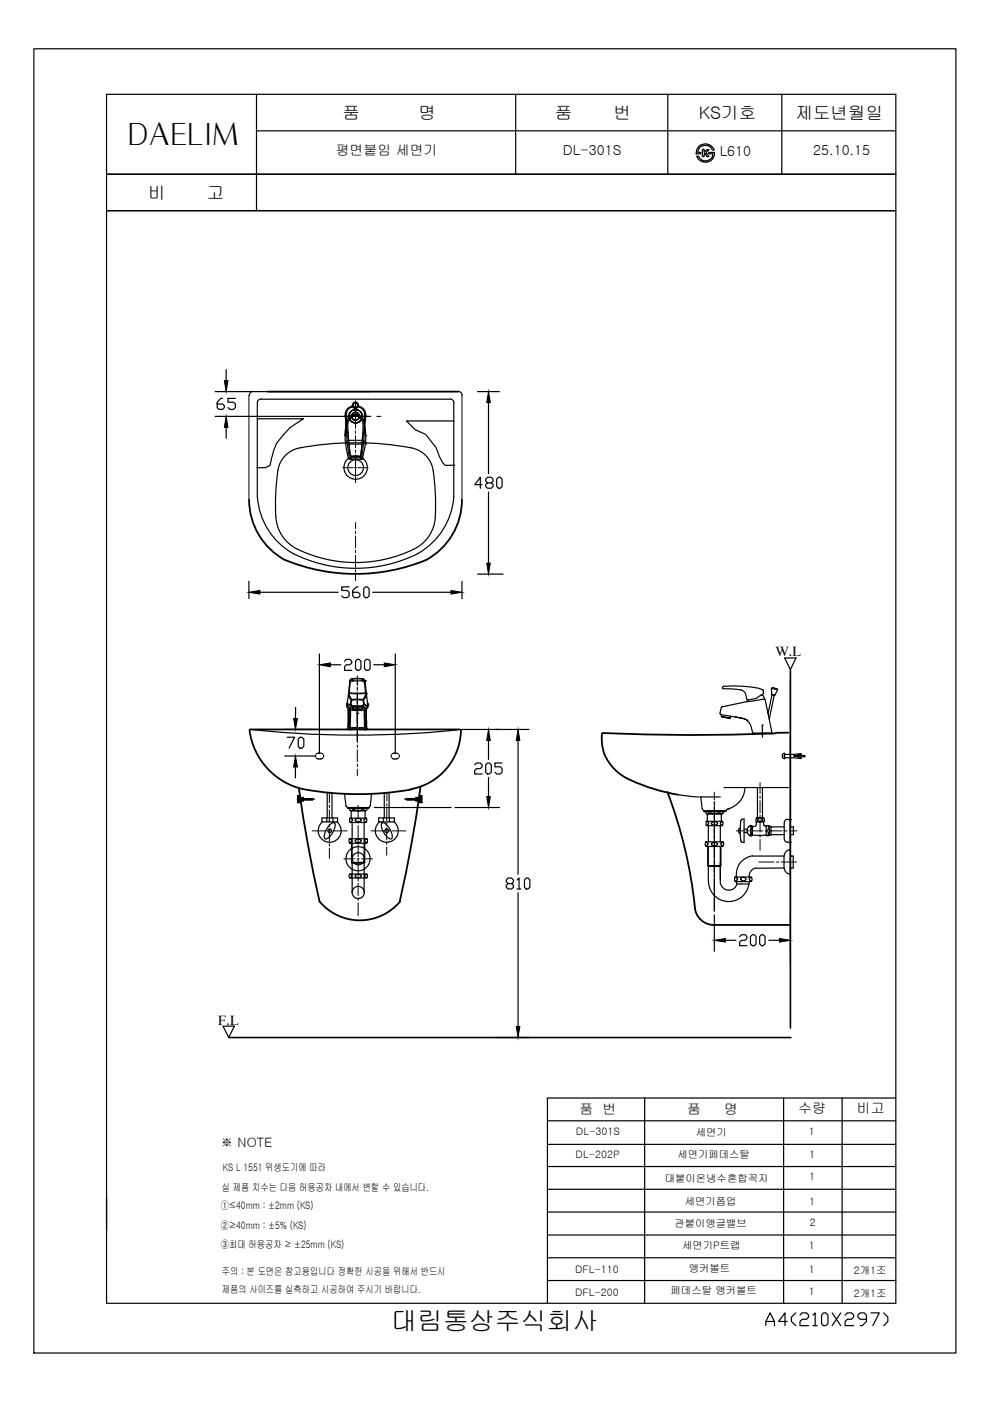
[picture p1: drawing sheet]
<svg xmlns="http://www.w3.org/2000/svg" width="210mm" height="297mm" viewBox="0 0 210 297" stroke-linecap="round" stroke-linejoin="round" font-family="sans-serif">
<!-- layer: YA -->
<g fill="none" stroke="#000" stroke-width=".25">
<path d="M7.2 10.3h195.5v276.6h-195.5zM22.6 20h167.3v256.3h-167.3zM54.4 20v24.7M22.6 36.9h167.3M54.4 27.7h135.5M109.3 20v17M141.6 20v17M147.7 33.1h.4a1.61 1.61 0 0 0 1.7 1 1.61 1.61 0 0 0 1.4-1.5h-.9v-.3h1.1a1.9 1.9 0 0 1-1.5 2.1 1.9 1.9 0 0 1-2.2-1.3zM148.2 31a2.03 2.03 0 0 1 3.2 .8h-.3a1.63 1.63 0 0 0-1.8-1 1.63 1.63 0 0 0-1.4 1.5h.7v.3h-1l.2-1zM148.9 31.7h.4v.5l.6-.5h.5l-.7 .6 .6 .9h-.4l-.4-.7-.2 .2v.5h-.4zM165.8 20v17M22.6 44.7h167.3"/>
<path d="M68.3 173.4h3.3v.9h-3.3zM68.4 174.2a2.43 2.43 0 0 0-.3 3.6 2.43 2.43 0 0 0 3.6 0 2.43 2.43 0 0 0-.3-3.6M69.3 173.4v.9M69.4 168v5.4M70 174.8l.6-.4h.3a2.45 2.45 0 0 1-.7 2.6 1.37 1.37 0 0 1-1.3 .8 2.45 2.45 0 0 1 .7-2.5zM70.4 168.2v5.2M70.6 173.4v.9M73.6 171.2h4.7l-.1 .1M73.7 171.3l.1 .1h4.3l.1-.1M73.7 171.3h4.5M73.7 171.2h.1M74.1 177.9l.5 .2"/>
<path d="M74.1 178.8h3.6M74.1 177.8h3.6M74.1 171.4v.3M74.1 171.7l.3 .2M74.1 177.8l-.1 .5 .1 .5M74.2 173.5l.5 .3M74.4 171.9h3.1M74.4 178.6h-.3M74.5 178.8v4.1M74.5 178.1l-.1 .4M74.6 179.9a2.56 2.56 0 0 1 2.7 0M74.7 174.4v14.8"/>
<path d="M74.7 179.8a2.57 2.57 0 0 0-1 3.6 2.57 2.57 0 0 0 3.5 .9M74.7 173.8l-.1 .3-.4 .2M74.8 171.4v.4h.4v-.4M74.8 171.8l-.3 .1v1.6M75.2 171.7l.8 .2 .7-.2M75.4 178.1a.69 .69 0 0 1 1.1 .3 1.01 1.01 0 0 1-1.2 0zM75.4 173.7l.6-.2 .5 .2M75.5 173.7l-.1 .1a.61 .61 0 0 0 .4 .5 .61 .61 0 0 0 .7-.2l.1-.2M76.4 173.7l.2 .2M76.7 171.4v.4M76.7 171.8h.4M77.1 171.4v.4l.3 .1v1.6"/>
<path d="M77.2 173.8l.1 .3 .4 .2M77.2 174.4v14.8M77.2 179.9a2.56 2.56 0 0 1 0 4.4M77.3 178.1v.2M77.3 178.8v4.1M77.3 178.3l.2 .2M77.3 173.7l-.1 .1M77.5 178.6h.4M77.6 173.5l-3.3-.1-.2 .5 .2 .5h3.3M77.7 173.4l.1 .5-.2 .5M77.7 173.5l-.4 .2M77.8 171.4v.3"/>
<path d="M77.8 177.8l.1 .5-.1 .5M77.8 171.7l-.3 .2M77.8 177.9l-.5 .2M80.3 173.4h3.3v.9h-3.3zM80.5 174.2a2.43 2.43 0 0 0-.3 3.6 2.43 2.43 0 0 0 3.6 0 2.43 2.43 0 0 0-.3-3.6M81 174.4a2.45 2.45 0 0 1 1.9 1.9 1.37 1.37 0 0 1 .1 1.5 2.45 2.45 0 0 1-1.9-1.8 1.37 1.37 0 0 1-.1-1.6zM81.3 173.4v.9M81.5 168.3v5.1M82.5 168.2v5.2M82.6 173.4v.9M149.2 171.9l.1 .2h4.4v-.2l-4.4 .1M149.3 171.9h.1"/>
<path d="M149.6 178.6l.4 .1 .1 .2-.2 .3-.3 .1M149.7 178.4l-.2 .5 .2 .5M149.7 172.1v.3l.3 .2M149.7 179.5h3.5M149.7 178.5h3.6M149.7 174.2l.4 .1M149.8 174.1h3.3M149.8 174.1l-.1 .5 .1 .4M149.9 172.6h3.1M150 172.6v1.5M150.1 179.5v4M150.1 174.3l.1 .2"/>
<path d="M150.2 175.1v3.4M150.2 179.5v7.4M150.2 174.5v.3l-.4 .2M150.3 172.1v.3l-.3 .2M150.7 172.1v.3h-.4M150.7 172.4l.8 .2 .8-.2M150.8 174.5l.1 .3M150.9 174.8l.6 .1M151 179.2l.5 .1M151 174.4l-.1 .1M151.8 174.3h.2M151.8 174.3h-.8"/>
<path d="M152 179.2l-.5 .1M152 174.4l.1 .1-.1 .3-.5 .1M152.1 178.9a.74 .74 0 0 0-1.2 0l.1 .3M152.1 178.9l-.1 .3M152.3 172.1v.3h.3v-.3M152.6 172.4l.3 .2v1.5M152.7 175.1v3.4M152.7 179.5v7.8M152.9 179.5v4M153 179.2l.4 .1M153 178.7l-.1 .2 .1 .3M153.2 174.1l.1 .5-.1 .5h-3.4"/>
<path d="M153.2 174.2l-.1 .1a.37 .37 0 0 0-.4 .4 .37 .37 0 0 0 .5 .3M153.3 178.4l.1 .5-.1 .6M153.3 172.1v.3M153.3 178.6l-.3 .1M153.3 172.4l-.2 .2M153.7 171.9h-4.5M156.7 175.6v.9l.3 .2M156.7 175.7h.3M157 175.7v1M157 176.6v.9a.9 .9 0 0 0 .3 1.1M157.3 173.7a2.89 2.89 0 0 0-.3 1.9M157.3 178.5l.5 .1"/>
<path d="M157.8 173.7v4.9M157.8 176.5h.7M157.8 175.8h.7M157.8 173.6l-.5 .1M159.1 175l.2 .4 .1-.3M159.2 175.7l.1-.1 .1 .3v.5l-.1 .3-.2-.3zM159.4 177.1l-.2-.3-.1 .4M159.5 175.2l.1 1.9a.52 .52 0 0 1-.6 .1 .52 .52 0 0 1-.4-.4l-.1-.1M159.6 177.1h1M159.6 175.2a.52 .52 0 0 0-.6-.1 .52 .52 0 0 0-.4 .4l-.1 .1v1.1M160.4 174.8l-.2 .3-.7 .1M160.4 173.4l.2 .4-.3 .4"/>
<path d="M160.4 173.4h1.4M160.5 173.4a.74 .74 0 0 0-.1 .9M160.6 167v6.4M161.7 167v6.4M161.9 173.4a.74 .74 0 0 1 .1 .9M161.9 173.4l-.2 .4 .3 .4M161.9 174.3l.2 .8h.8l.6 .2-.1 1.7M161.9 174.3h-1.6v.5M162.2 177.1h-1.6M162.2 177.1h.1M162.5 175.1v2.1M162.8 175l.2 .4 .2-.3"/>
<path d="M162.9 175.7l.1-.1 .2 .3v.5l-.2 .3-.2-.3zM163.2 177.1l-.2-.3-.2 .4M163.5 175.3h2.8M166.3 177h-2.9l-.5 .2-.6-.1M166.3 174.4v3.5M166.9 173.8h.7M167 173.7a.66 .66 0 0 0-.7 .7M167.6 173.8v4.8h-.6a.66 .66 0 0 1-.7-.7M167.6 178.6h.1M167.6 173.8h.1M167.6 175.3h.6v1.7h-.6M74.1 185.4l.5 .2"/>
<path d="M74.5 182.9l.2 .1h2.5l.1-.1M74.5 182.9h2.8M74.5 185.6v.3l-.4 .2M75.4 186l-.1-.1a.68 .68 0 0 1 .6-.5 .68 .68 0 0 1 .7 .3l-.1 .3M75.5 186l.3 .1 .7-.1M77.3 185.8l.5 .3M77.7 185.3h-3.5l-.2 .5 .2 .4h3.5M77.7 185.3l.2 .5-.2 .4M77.8 185.4l-.4 .1-.1 .3M150.1 183.5h2.8l-.2 .2M150.1 183.5l.1 .2M150.2 183.5v.2h2.5v-.2"/>
<path d="M150.2 186.8a4.3 4.3 0 0 0 4 4.3 4.3 4.3 0 0 0 4.6-3.7M155.8 186l.6 .4M155.9 185.9h1.2M155.9 186.9h1.2M155.9 185.9l-.2 .5 .2 .5M156.2 186.7l-.4 .1M156.2 186.9a1.72 1.72 0 0 1-1.5 1.9 1.72 1.72 0 0 1-1.9-1.5M156.2 187.4h.9M156.3 186.6l-.1 .1M156.3 186.4v.2M157 182.9l-.7 1.4-.2 1.6M157.1 186.2a.68 .68 0 0 1 1.1 .2 .63 .63 0 0 1-.6 .3 .63 .63 0 0 1-.6-.3z"/>
<path d="M158.9 186.9l-.1 .5M158.9 186.6l.2 .1M159 186.1l-.1 .5M159.1 186.7l.2 .1M159.3 185.9a.78 .78 0 0 1 0 1M159.3 186l-.3 .2M159.5 181.5h6.7v2.5l-6 .1M159.6 181.5l-1.5 .4-1.1 1M160.2 184a1.8 1.8 0 0 0-1.4 1.9M166.3 181.5a1.38 1.38 0 0 1 1.3-1.4v5.2a1.38 1.38 0 0 1-1.3-1.3M167.6 181.5h.1M167.6 184h.1"/>
<path d="M167.6 181.5h.6v2.5h-.6M136.7 232.8v43.5M189.9 232.8h-73.8v43.5M116.1 266.7h73.8M116.1 261.8h73.8M116.1 271.5h73.8"/>
<circle cx="69.9" cy="176.1" r=".4"/>
<circle cx="82" cy="176.1" r=".4"/>
<circle cx="161.1" cy="173.8" r=".41"/>
<circle cx="76" cy="182.1" r="1.29"/>
<circle cx="76" cy="189.2" r="1.29"/>
</g>
<!-- layer: Dim -->
<g fill="none" stroke="#000" stroke-width=".25">
<path d="M47.9 78.4v2.3M45.6 88.3h33M45.6 83h33M47.2 84.5h-.4l-.8 .8v1.1l.4 .4h.8l.4-.4v-.4l-.4-.3h-1.2M47.9 90.6v2.3M49.9 84.5h-1.6v.8h1.2l.4 .4v.7l-.4 .4h-.7l-.5-.4M53.7 83a.83 .83 0 0 0-.8 .8M55.4 84.6a.83 .83 0 0 0-.8 .8M95.4 84.6a.83 .83 0 0 1 .9 .8M97.2 83a.83 .83 0 0 1 .8 .8M101.2 83h4.7M103.6 85.4v15"/>
<path d="M102.2 102.8h-1.5l1.1-1.6v2.3M103.4 102.4l-.4-.4v-.4l.4-.4h.8l.3 .4v.4l-.3 .4h-.8l-.4 .4v.3l.4 .4h.8l.3-.4v-.3l-.3-.4M103.6 104.3v15.1M105.7 101.2h.4l.4 .4v1.5l-.4 .4h-.4l-.4-.4v-1.5zM52.8 123.2v3.7M55.1 125.6h16.6M67.7 138.7v21.1M74 124.4h-1.5v.8h1.1l.4 .4v.7l-.4 .4h-.8l-.3-.4M75.9 124.4h-.3l-.8 .8v1.1l.4 .4h.7l.4-.4v-.3l-.4-.4h-1.1M77.5 124.4h.4l.4 .4v1.5l-.4 .4h-.4l-.4-.4v-1.5zM79 125.6h16.6M83.8 138.7v21.1"/>
<path d="M97.9 123.2v3.7M101.2 121.7h5.5M53.1 154.7l-.2 .1M60.4 154.7h6.5M60.9 156.3h1.6l-1.2 2.3M62.7 150l-.1 2.3M63.2 156.7l.4-.4h.4l.4 .4v1.6l-.4 .3h-.4l-.4-.3zM70 140.9h2.2M73.1 140.2l.3-.4h.8l.4 .4v.4l-.4 .3h-.8l-.3 .5v.7h1.5M75.4 140.2l.4-.4h.3l.4 .4v1.5l-.4 .4h-.3l-.4-.4zM75.8 150.7v4M77.3 140.2l.4-.4h.4l.4 .4v1.5l-.4 .4h-.4l-.4-.4z"/>
<path d="M79.2 140.9h2.3M97.6 154.7l.1 .1M97.9 154.7h14.3M103.6 157v4M109.8 157v28.4M127.8 155.4l-.1 .1M161.6 153.7h.1M161.6 153.7l.1 2.6M164.6 155.3l-.3 .1M167.6 143.9v60.5M60.4 160.3h6.5M62.6 162.6v2.3"/>
<path d="M79.4 171.2h16.3M96.5 171.2h9.4M100.7 162.2l.3-.4h.8l.4 .4v.4l-.4 .4h-.8l-.3 .3v.8h1.5M103 162.2l.4-.4h.3l.5 .4v1.5l-.5 .4h-.3l-.4-.4zM103.6 164.9v4M106.5 161.8h-1.6v.8h1.2l.4 .4v.7l-.4 .4h-.8l-.4-.4M107.7 187.3l-.4-.3v-.4l.4-.4h.8l.4 .4v.4l-.4 .3h-.8l-.4 .4v.4l.4 .4h.8l.4-.4v-.4l-.4-.4M109.6 186.6l.5-.4v2.3M109.6 188.5h.8M109.8 189.3v28.3M111.6 186.2h.4l.3 .4v1.5l-.3 .4h-.4l-.4-.4v-1.5zM151.5 186.4v6.8"/>
<path d="M151.5 194v7.7M153.8 199.4h2.2M156.8 198.6l.4-.4h.8l.4 .4v.4l-.4 .4h-.8l-.4 .3v.8h1.6M159.1 198.6l.4-.4h.4l.4 .4v1.5l-.4 .4h-.4l-.4-.4zM161.1 198.6l.3-.4h.4l.4 .4v1.5l-.4 .4h-.4l-.3-.4zM163 199.4h2.3M105.1 220h7.1M116.1 237.6h73.8M166.1 232.8v43.5M178.5 232.8v43.5M116.1 257h73.8M116.1 252.2h73.8"/>
<path d="M116.1 247.3h73.8M116.1 242.6h73.8"/>
<circle cx="75.4" cy="88.3" r="1.42"/>
</g>
<!-- layer: MAIN -->
<path d="M166.4 139.5h2.4l-1.2 2.5zM47.3 217.6h2.4l-1.2 2.4z" fill="none" stroke="#000" stroke-width=".25"/>
<!-- layer: CEN -->
<g fill="none" stroke="#000" stroke-width=".21">
<path d="M72.7 99.2h2.2M74.3 88.3h.6M75.1 99.2h.5M75.1 88.3h.5M75.4 87.2v.6M75.4 88v.5M75.4 88.7v.6M75.4 96.4v2.3M75.4 98.9v.5M75.4 99.6v2.3M75.8 99.2h2.2M75.8 88.3h.6"/>
<path d="M79.9 88.3h.9M75.4 110.8v1.3M75.4 112.6v.5M75.4 113.6v2.6M75.4 116.7v.5M75.4 117.7v2.6M75.4 120.8v.5M75.4 121.8v1.3M75.8 143.7v1.4M75.8 145.7v.5M75.8 146.7v2.6M75.8 149.7v.6"/>
<path d="M75.8 150.8v2.6M75.8 153.9v.5M75.8 154.9v2.6M75.8 158v.5M75.8 159v2.5M66.2 176.2h2.9M69.6 176.2h.5M69.8 168.1v2.1M69.8 170.7v.5M69.8 171.7v2.6M69.8 174.8v.5M69.8 175.8v2.6"/>
<path d="M69.8 178.9v.5M69.8 179.9v2.1M70.6 176.2h3M75.8 162v.6M75.8 163.1v1.4M75.9 170.7v2.8M75.9 174v.5M75.9 175v2.6M75.9 178.1v.5M75.9 179.1v2.6M78.7 176.2h2.9M82 174.5v.5"/>
<path d="M82 175.5v2.5M82 178.5v.5M82 179.6v1.7M82 168.1v1.8M82 170.4v.5M82 171.4v2.6M82.1 176.2h.5M83.1 176.2h2.9M151.5 168v1.6M151.5 169.9v19.1M156.1 176.2h1.5M158.1 176.2h.6"/>
<path d="M159.2 176.2h2.5M161.1 165.9v2.3M161.1 168.8v.5M161.1 169.8v2.6M161.1 172.9v.5M161.1 173.9v2.5M161.1 176.9v.6M161.1 178v2.3M162.2 176.2h.6M163.3 176.2h2.5M166.4 176.2h.5M167.4 176.2h1.5"/>
<path d="M167.6 171.6v2.5M167.6 174.6v.5M167.6 175.7v2.5M167.6 178.7v.5M167.6 179.7v2.6M72.9 182.1h2.3M75.7 182.1h.5M75.9 182.2v.5M75.9 183.2v2.6M75.9 186.3v.5M75.9 187.3v2.6M75.9 190.4v.5"/>
<path d="M75.9 191.4v2.8M76.7 182.1h2.3M151.5 189.5v.5M151.5 190.5v2.7M160.9 182.8h3.2M164.6 182.8h.5M165.6 182.8h3.3M167.6 182.8v.5M167.6 183.8v2.6"/>
</g>
<!-- layer: OUTLINE -->
<g fill="none" stroke="#000" stroke-width=".38">
<path d="M56.8 83h40.3M52.8 105.9a14.3 14.3 0 0 0 11.1 14.1 39.2 39.2 0 0 0 26.4-1.3 14.5 14.5 0 0 0 7.6-12.8M52.9 154.8a14.8 14.8 0 0 0 11.5 12.5M53 154.7h44.6M97.7 154.8a12.9 12.9 0 0 1-10.6 12.5M127.6 155.5l.1 2.5 .4 1.8M127.8 155.4a438 438 0 0 0 36.5 .1M128.1 159.8a10.9 10.9 0 0 0 6.6 6 40.3 40.3 0 0 0 9.1 2.7M167.2 155.3l-2.6 .1M63.4 167a289 289 0 0 0 4.4 24.2M64.6 167.4a64.5 64.5 0 0 0 22.7 0M89.1 167a289 289 0 0 1-4.4 24.2"/>
<path d="M141.5 167.9a96.7 96.7 0 0 1 5.8 24.6M148.6 169h.1M67.8 191.2a11.1 11.1 0 0 0 17 0M147.3 192.5a4 4 0 0 0 4 3.6h16"/>
</g>
<!-- layer: LINE -->
<g fill="none" stroke="#000" stroke-width=".25">
<path d="M55.4 84.6h40M54.6 105.4a14.9 14.9 0 0 0 10.5 13.3 29.5 29.5 0 0 0 23.6-1.4M58.5 109.6l-.1-3a33.3 33.3 0 0 1 1-8.4 6.2 6.2 0 0 1 5.7-3.5 62.7 62.7 0 0 1 23 .5 5.8 5.8 0 0 1 3.9 5.5l.2 2a37.3 37.3 0 0 1-.2 8.6 8.4 8.4 0 0 1-5.7 5.8 27.7 27.7 0 0 1-24.7-1.6 8.1 8.1 0 0 1-3.1-5.9M96.2 105.3a15 15 0 0 1-7.6 12M53.8 154.7a209.4 209.4 0 0 0 43 .1M167.6 156.6v22.9M73.1 168.3l.2 2.5M73.4 170.8l.4 .4M78.5 170.8l-.3 .4M78.8 168.3l-.3 2.5M143.8 168.5l4.4 .5M148.6 169l.3 2.5"/>
<path d="M148.6 169h4.1M148.9 171.5l.3 .3M153.5 167h13.7M156.7 170.1l-1.1 .9-1.3 .6M157.9 167l-.3 1.6-.9 1.5"/>
<circle cx="75.4" cy="99.1" r="2.48"/>
<circle cx="75.4" cy="99.1" r="1.67"/>
<circle cx="75.4" cy="88.3" r=".83"/>
</g>
<!-- layer: Y -->
<path d="M167.6 142v76M48.5 220h119.2" fill="none" stroke="#000" stroke-width=".34"/>
<!-- layer: IN -->
<path d="M154.3 171.5l-.3 .4h-.3M154.3 171.5h.1" fill="none" stroke="#000" stroke-width=".25"/>
<!-- layer: HIDDEN -->
<path d="M157.1 185.9h2.1M157.1 186.9h2.1M157.1 187.4h1.6" fill="none" stroke="#000" stroke-width=".25"/>
<!-- layer: AM_3 -->
<g fill="none" stroke="#000" stroke-width=".21">
<path d="M52.8 83.8v22.2M97.9 83.8v22.2M63.1 170.1h.3M63.1 168.8h.3M63.3 169l.6 .2M63.4 168.7v.2l.2-.1M63.6 170.1l-.2-.1v.2M63.9 169.7l-.6 .2M64 169.7h.3M64 169.2h.3M88.2 169.7h.3M88.2 169.2h.3"/>
<path d="M88.6 169.7l.6 .2M88.9 170.1l.2-.1v.2M89.1 168.7v.2l-.2-.1M89.1 170.1h.3M89.1 168.8h.3M89.2 169l-.6 .2"/>
</g>
<!-- layer: 0 -->
<g fill="none" stroke="#000" stroke-width=".25">
<path d="M54.6 85.4v20M54.6 88.8h9.7l-2.8 1.8-2.8 3.4-.7 1.5-.7 3.2-1 .5h-1.9M73.4 93.9l.2 .2M73.5 93.5l-.1 .2M73.7 94.1l.2 .1M73.9 93.4h-.3M74.1 94.2h.2M74.1 93.4h.2M74.5 94.2h.2M74.5 93.4h.2M74.8 94.2h.3M74.8 93.4h.3"/>
<path d="M75.3 94.2h.2M75.3 93.4h.2M75.6 94.2h.3M75.6 93.4h.3M76 94.2h.3M76 93.4h.3M76.4 94.2h.3M76.4 93.4h.3M76.8 93.4h.1M76.9 93.4h.2M77 94.1l-.2 .1M77.2 93.5l.1 .2"/>
<path d="M77.3 93.9l-.1 .2M96.2 89.3h-10l1.8 1.8 2.2 1 2.2 2.8 .8 2.1 1.1 1.7h1.9M96.2 98.7h.1M96.2 85.4v19.9M161.7 155.5v.4M166.4 159.9l3.5-.1-.1 .2-1.5 .3 1.5 .2 .1 .3-3.5-.1M166.4 159.7v1.2M166.4 159.7l-.6 .4M165.8 160.5l.6 .3M165.8 160.1h.2v.4h-.2M169.1 160.2h1.5l.1 .3h-1.6"/>
<circle cx="75.4" cy="88.3" r=".83"/>
<circle cx="75.4" cy="88.3" r="1.42"/>
</g>
<!-- layer: AM_4 -->
<g fill="none" stroke="#000" stroke-width=".21">
<path d="M63.1 168.7v1.4M63.1 168.8h.1M63.1 170.2h.1M63.1 168.7h.5v1.5h-.5zM63.3 168.9v1.1M63.3 169.1l.3 .2M63.3 169.1v.7M63.4 168.8h.1M63.4 168.8l-.1 .1M63.4 168.8l-.1 1.2M63.4 168.9h.2M63.6 169.3l.2 .3"/>
<path d="M63.6 169.3h2.6l.3 .1-.3 .2h-2.6l-.3 .3M63.6 169.1h.7v.8h-.7M63.6 170l-.2 .1M63.8 169.3l.2 .3M64 169.3l.2 .3M64.2 169.3l.3 .3M64.4 169.3l.2 .3M64.6 169.3l.2 .3M64.8 169.3l.3 .3M65 169.3l.3 .3M65.2 169.3l.3 .3M65.4 169.3l.2 .3"/>
<path d="M65.6 169.3l.3 .3M65.8 169.3l.3 .3M66 169.3l.3 .3M66.2 169.3l.2 .2M86.3 169.3l-.2 .2M86.5 169.3l-.2 .3M86.7 169.3l-.3 .3M86.9 169.3l-.3 .3M87.1 169.3l-.2 .3M87.3 169.3l-.2 .3M87.5 169.3l-.3 .3M87.7 169.3l-.3 .3"/>
<path d="M87.9 169.3l-.2 .3M88.1 169.3l-.2 .3M88.3 169.3l-.3 .3M88.5 169.3l-.2 .3M88.7 169.3l-.2 .3M88.9 169.3l-.2 .3M88.9 169.1h-.7v.8h.7M88.9 168.9h.2M88.9 168.7h.5v1.5h-.5zM89.2 169.1l-.3 .2h-2.6l-.3 .1 .3 .2h2.6l.3 .3M89.2 170h-.3M89.2 170v-1.1l-.1-.1v1.3"/>
<path d="M89.4 168.8h.1M89.4 170.2h.1M89.4 168.7v1.4"/>
</g>
<!-- layer: AM_7 -->
<path d="M63 169.4h.9M64 169.4h.3M64.4 169.4h1M65.5 169.4h.2M65.9 169.4h.8M85.8 169.4h.8M86.8 169.4h.2M87.2 169.4h.9M88.2 169.4h.3M88.6 169.4h.9" fill="none" stroke="#000" stroke-width=".21"/>
<!-- layer: 6EXTRA -->
<circle cx="75.8" cy="151.2" r=".19" fill="#000"/>
<!-- layer: 1CENTER -->
<g fill="none" stroke="#000" stroke-width=".21">
<path d="M75.4 85v1.8M75.4 87.3v.5M75.4 88.3v2.5M75.4 91.3v.6M75.4 92.4v2.5M75.4 95.4v.5M75.4 96.4v2.6M75.4 99.5v.5M75.4 100.6v1.7M75.8 143.3v2M75.8 145.9v.5M75.8 146.9v2.5"/>
<path d="M75.8 149.9v.5M75.8 151v2.5M75.8 154v.5M75.8 155v2.1"/>
</g>
<!-- layer: 7 -->
<g fill="none" stroke="#000" stroke-width=".25">
<path d="M73.2 92.4h.1M73.2 92.4l.1 1.7M73.3 94.1l.6 3M73.3 94.1h.1M73.4 89.4l-.2 3zM73.4 89.4h.1M73.5 87.4l-.1 .7 .1 .7M73.6 91.7l-.1-1.9 .3-.8a1.54 1.54 0 0 1 1.3-.8h.3a1.25 1.25 0 0 1 1.4 .5l.4 1.1a7 7 0 0 1-.3 2.9M73.6 91.7h.1M73.7 91.7h.1M73.7 91.7l.1 1M73.8 92.7l.4 3.9"/>
<path d="M73.8 92.7h.1M73.9 88.6a1.9 1.9 0 0 1 2-.7 1.9 1.9 0 0 1 1.3 1.7 26.1 26.1 0 0 1-.6 7.4h-2.6a25.8 25.8 0 0 1-.4-7.9zM73.9 97.1l.1 .2M73.9 97.1h.1M74 97.3h.1M74 97.3h.2M74 88.6a1.72 1.72 0 0 1 2.7 0M74.2 97.3h.1M74.2 88.7a1.62 1.62 0 0 1 1.8-.3 1.62 1.62 0 0 1 1 1.4l-.3 5.1-.3 1.8h-2.1l-.4-3.5-.2-3.4zM74.2 97.3l1.2 .1M74.2 96.6l.1 .1M74.3 96.7l1 .2 1-.1"/>
<path d="M74.3 96.7h.1M74.7 86.1a2.12 2.12 0 0 0-1.4 2.9l.1 .8M74.8 86.2a1.67 1.67 0 0 0-1.4 2v1.2M74.8 86.2l-.3 .1M75.1 86.5h.5zM75.1 86.9l.3 .2 .2-.2M75.4 97.4h.1M75.6 86.5v.6M75.6 86.5a.64 .64 0 0 0 .3-1 .64 .64 0 0 0-1 0 .64 .64 0 0 0 .2 1v.6M75.9 86.2a1.67 1.67 0 0 1 1.4 2l-.1 1M76 86.2l.2 .1M76 86.1a2.15 2.15 0 0 1 1.5 2.9l-.2 .8"/>
<path d="M76.3 96.8h.1M76.5 97.3h.1M76.5 96.7h.1M76.5 96.7l-.2 .1M76.5 97.3l-1.1 .1M76.7 97.3h.1M76.7 97.3h-.2M76.8 97.2h.1M76.9 97.1h.1M76.9 97.1l-.2 .2M76.9 92.7l-.4 4M76.9 92.7h.1"/>
<path d="M77.1 91.7h.1M77.2 89.2h.1M77.2 89.2l.1 .2zM77.3 89.4l.2 3M77.3 89.4h.1M77.3 87.5l.1 .6-.1 .7M77.5 94.1h.1M77.5 94.1l-.6 3M77.5 92.4h.1M77.5 92.4v1.7M77.5 92.3v.1M73.6 149.5h.1"/>
<path d="M73.6 149.4h.1M73.6 149.4v.1M73.6 149.1h.1M73.6 149.9h.1M73.6 149.1v.3v-.3M73.6 154.6h4.4M73.6 149.9l.3 .4M73.9 152.9l-.1 1.4 .1-1.4M73.9 150.5v.3v-.3M73.9 151.1v.3v-.3M73.9 151.4v.9zM73.9 152.3v.6z"/>
<path d="M73.9 150.8v.3v-.3M73.9 150.2h.1M73.9 150.3v.2v-.2M73.9 147.1l.1 .7M73.9 150.3h.1M73.9 147.1h.1M73.9 147h.1M73.9 147v.1M73.9 147.1l-.3 2M73.9 150.3l.2 .1M73.9 150.2v.1M74 147a1.76 1.76 0 0 0 .6 1.3"/>
<path d="M74 154.7h.1M74 147.8h.1M74 147.8l.5 .6 .1-.1M74 147h3.5M74 147h.1M74 150.3h.9M74 150.3h.1M74.1 150.4h.1M74.1 147l.8 .1 2.5-.1M74.2 150.5l-.1 3.8M74.2 150.5h.1M74.2 144.3h.1"/>
<path d="M74.2 144.4h.1M74.2 150.5l.1 .1M74.2 144.3v.1M74.2 144.4l-.3 2.6M74.2 154.7h.1M74.2 154.6v.1zM74.3 150.6l-.1 3.7M74.3 149.2l-.7 .5v-.2v.4M74.3 150.6h.8M74.3 149.2v.2M74.4 149.2l.2-.8h1.2h1.1l.2 .8M74.4 149.3l.3 .3 1.1 .1"/>
<path d="M74.4 149.2v.1M74.5 148.4l-.2 .8M74.5 143.9l-.3 .4M74.5 149.7l-.2-.3-.7 .5M74.5 149.7l.2 .1-.7 .5M74.5 149.7l-.6 .5M74.6 148.3h2.3M74.7 149.8l1.1 .1M74.7 144.3h-.1a1.05 1.05 0 0 0-.4 1.3l-.2 1.4M74.7 144.3h.1M74.8 143.9h1.9M74.8 144.3h.1"/>
<path d="M74.8 144.3h2M74.8 150v.2M74.9 150.5l.9 .2 .9-.2M74.9 150.3v-.2v.4M74.9 150.4h1.8M74.9 150.5a2.42 2.42 0 0 1 1.8 0M75 150.5l.3-.1 1.3 .1-.4 .1zM75.8 149.9l1 .1M75.8 149.9h-.8l-.2 .2M75.8 149.7v1M76.7 150.3v-.2v.4M76.7 150v.2"/>
<path d="M76.7 143.9h.1M76.8 144.3h.1M76.8 150l-.1 .1M76.8 144.3h.1a1.15 1.15 0 0 1 .5 1.3l.1 1.4M76.9 149.8l.6 .5M76.9 149.8l-1.1 .1M76.9 148.3l.2 .1M77 149.7l.6 .5M77 149.7l-.1 .1M77 143.9l-1.2-.1-1.3 .1h.3l-.1 .2v.2M77 143.9h-.2v.4M77 143.9l.4 .4"/>
<path d="M77.1 148.4l.1 .8M77.1 149.3l-.2 .3-1.1 .1M77.1 149.2v.1M77.2 149.2l.7 .5 .1-.2-.1 .4-.3 .4M77.2 149.2v.2M77.2 149.4l-.2 .3M77.2 149.4l.7 .5M77.3 150.6v3.7M77.3 150.6h-.9M77.4 150.5h.1M77.4 144.3h.1M77.4 147h.1"/>
<path d="M77.4 144.3v.1M77.4 150.5l-.1 .1M77.4 150.5l.1 3.8M77.4 150.4h.1M77.4 144.4h.1M77.4 144.4l.2 2.3v.3h-.1M77.5 147a1.76 1.76 0 0 1-.6 1.3M77.5 154.7h.1M77.5 154.6v.1zM77.5 150.3h.1M77.5 147h.1M77.5 150.3h-.8"/>
<path d="M77.5 147.8l-.4 .6M77.5 147.8h.1M77.6 150.3h.1M77.6 150.2h.1M77.6 147h.1M77.6 150.3l-.2 .1M77.6 150.2v.1M77.6 147l.1 .1M77.7 147.1l-.2 .7M77.7 150.5v.3v-.3M77.7 151.1v.3v-.3M77.7 151.7v.6z"/>
<path d="M77.7 151.4v.3v-.3M77.7 152.3v.6zM77.7 150.8v.3v-.3M77.7 150.2h.1M77.7 150.3v.2v-.2M77.7 147.1h.1M77.7 147.1l.2 2M77.7 154.3h-3.9l-.2 .3 4.1 .1M77.7 154.3v-1.4v1.4M77.7 154.3l.3 .4h-2.2M77.9 149.1h.1M77.9 149.9h.1"/>
<path d="M77.9 149.1l.1 .4zM78 149.5h.1M78 149.4v.1M152.7 151.3l.1 .1M152.8 151.5h.2M152.9 151.9l1.7 .3-1.5-.2M152.9 151.9l1.9 .3M152.9 150l-.3 1.3M153.1 149.8l-.1 .1M153.2 152h.1M153.2 145.8l.1 .2M153.3 146l2.9 .1a1.7 1.7 0 0 1 1.9 1.1l.3 1.2 1.9-.3 1.6-1.1-.2-.8"/>
<path d="M153.3 145.6l-.2 .2M153.3 145.6a22.6 22.6 0 0 1 8.4 .6M154.6 152.2h.1M154.6 152.2h.2M154.9 151.9l-1.9-.4-.1 .4M155.8 152l-.9-.1-.1 .3M157.2 152.2l-1.4-.2 1.4 .2M157.2 152.2l1.3 .6zM158.6 148.4v.3M159.7 155.4v.3M161.2 147.5l.5-.1 .4 .8M162.8 151.3l.9 4.1h-4.1a4.5 4.5 0 0 0-1.1-2.6"/>
<path d="M163.6 145.9l1.2 .3-.1-.1M163.6 145.9l.1 1.4M163.6 155.4v.3M163.6 147.3l.6 .1-1.1 5.1M163.6 147.3l.6 .1M163.7 147.3h.1M163.7 147.3l-.9 4-.7-3.1-3.8 .6-5.2 1.1M163.8 145.9h.1M163.8 145.9h-.2M163.8 145.8l.9 .2M164.2 147.4h.1M164.7 146.1h.1"/>
<path d="M164.9 146.2l-.7 1.2"/>
<circle cx="75.4" cy="85.9" r=".44"/>
<circle cx="75.4" cy="88.3" r="1.42"/>
</g>
<!-- layer: ORTHO$4 -->
<path d="M75.8 154.1h.1" fill="none" stroke="#000" stroke-width=".25"/>
<!-- layer: ORTHO$3 -->
<path d="M75.8 154.1h.1" fill="none" stroke="#000" stroke-width=".25"/>
<!-- layer: CENTER -->
<path d="M73 88.3h4.8" fill="none" stroke="#000" stroke-width=".25"/>
<!-- layer: 2 -->
<path d="M67.5 159.7l.9 .1M67.5 159.7l-.4 .1M83.5 159.7l.9 .1M83.6 159.7l-.5 .1M67 160v.5M67.1 160.8l.4 .1M68.4 160.8l-.9 .1M68.6 160v.5M83 160v.5M83.1 160.8l.5 .1M84.5 160.8l-1 .1M84.6 160v.5" fill="none" stroke="#000" stroke-width=".25"/>
<!-- layer: Dim -->
<g fill="#000" stroke="#000" stroke-width=".21">
<path d="M47.9 88.3l.4 2.3h-.7zM47.6 80.7h.7l-.4 2.3zM103.6 83l.4 2.4h-.8zM103.2 119.4h.8l-.4 2.3zM52.8 125.6l2.3-.4v.8zM95.6 125.2l2.3 .4-2.3 .4zM62.3 152.3h.8l-.5 2.4zM67.7 140.9l2.3-.3v.8zM81.5 140.6l2.3 .3-2.3 .5zM103.6 154.7l.4 2.3h-.8zM109.8 154.7l.4 2.3h-.7zM62.6 160.3l.5 2.3h-.8z"/>
<path d="M103.2 168.9h.8l-.4 2.3zM151.5 199.4l2.3-.4v.7zM165.3 199l2.3 .4-2.3 .3zM109.5 217.6h.7l-.4 2.4z"/>
</g>
<text font-size="6.4" x="27" y="30.7">DAELIM</text>
<text font-size="5.7" x="161.2" y="282.2">A4(210X297)</text>
<text font-size="5.5" x="82.9" y="282.1">대림통상주식회사</text>
<g font-size="3.7">
<text x="72.6" y="25.3">품</text>
<text x="88.7" y="25.3">명</text>
<text x="117.7" y="25.3">품</text>
<text x="130.1" y="25.3">번</text>
<text x="148.2" y="25.3">KS기호</text>
<text x="168.7" y="25.3">제도년월일</text>
<text x="31.4" y="42.1">비</text>
<text x="43.8" y="42.1">고</text>
</g>
<g font-size="2.9">
<text x="71.2" y="32.8">평면붙임 세면기</text>
<text x="119.3" y="32.9">DL-301S</text>
<text x="152.6" y="33">L610</text>
<text x="172.4" y="32.9">25.10.15</text>
<text x="164.4" y="139">W.L</text>
<text x="46.2" y="217.3">F.L</text>
<text x="122.9" y="236.1">품 번</text>
<text x="145.7" y="236.1">품</text>
<text x="153.5" y="236.1">명</text>
<text x="169.2" y="235.9">수량</text>
<text x="181.7" y="236.1">비고</text>
</g>
<text font-size="2.7" x="46.7" y="243.1">※ NOTE</text>
<g font-size="2.2">
<text x="122" y="245.5">DL-202P</text>
<text x="122.1" y="240.6">DL-301S</text>
<text x="143.6" y="245.6">세면기페데스탈</text>
<text x="147.5" y="240.8">세면기</text>
<text x="171.5" y="240.7">1</text>
<text x="171.6" y="245.5">1</text>
<text x="47.3" y="248.3">KS L 1551 위생도기에 따라</text>
<text x="141" y="250.5">대붙이온냉수혼합꼭지</text>
<text x="171.6" y="250.2">1</text>
<text x="46.8" y="256.4">①≤40mm : ±2mm (KS)</text>
<text x="47" y="252.4">실 제품 치수는 다음 허용공차 내에서 변할 수 있습니다.</text>
<text x="145.2" y="255.5">세면기폽업</text>
<text x="171.6" y="255.5">1</text>
<text x="46.8" y="260.6">②≥40mm : ±5% (KS)</text>
<text x="143" y="260.2">관붙이앵글밸브</text>
<text x="171.7" y="260">2</text>
<text x="46.8" y="264.6">③최대 허용공차 ≥ ±25mm (KS)</text>
<text x="121.9" y="269.9">DFL-110</text>
<text x="144.6" y="264.9">세면기P트랩</text>
<text x="146" y="269.6">앵커볼트</text>
<text x="171.5" y="264.9">1</text>
<text x="171.5" y="269.8">1</text>
<text x="47" y="270.3">주의 : 본 도면은 참고용입니다 정확한 시공을 위해서 반드시</text>
<text x="47" y="274.1">제품의 사이즈를 실측하고 시공하여 주시기 바랍니다.</text>
<text x="121.9" y="274.8">DFL-200</text>
<text x="142.2" y="274.4">페데스탈 앵커볼트</text>
<text x="171.5" y="274.6">1</text>
<text x="181" y="270.1">2개1조</text>
<text x="181" y="274.9">2개1조</text>
</g>
</svg>
